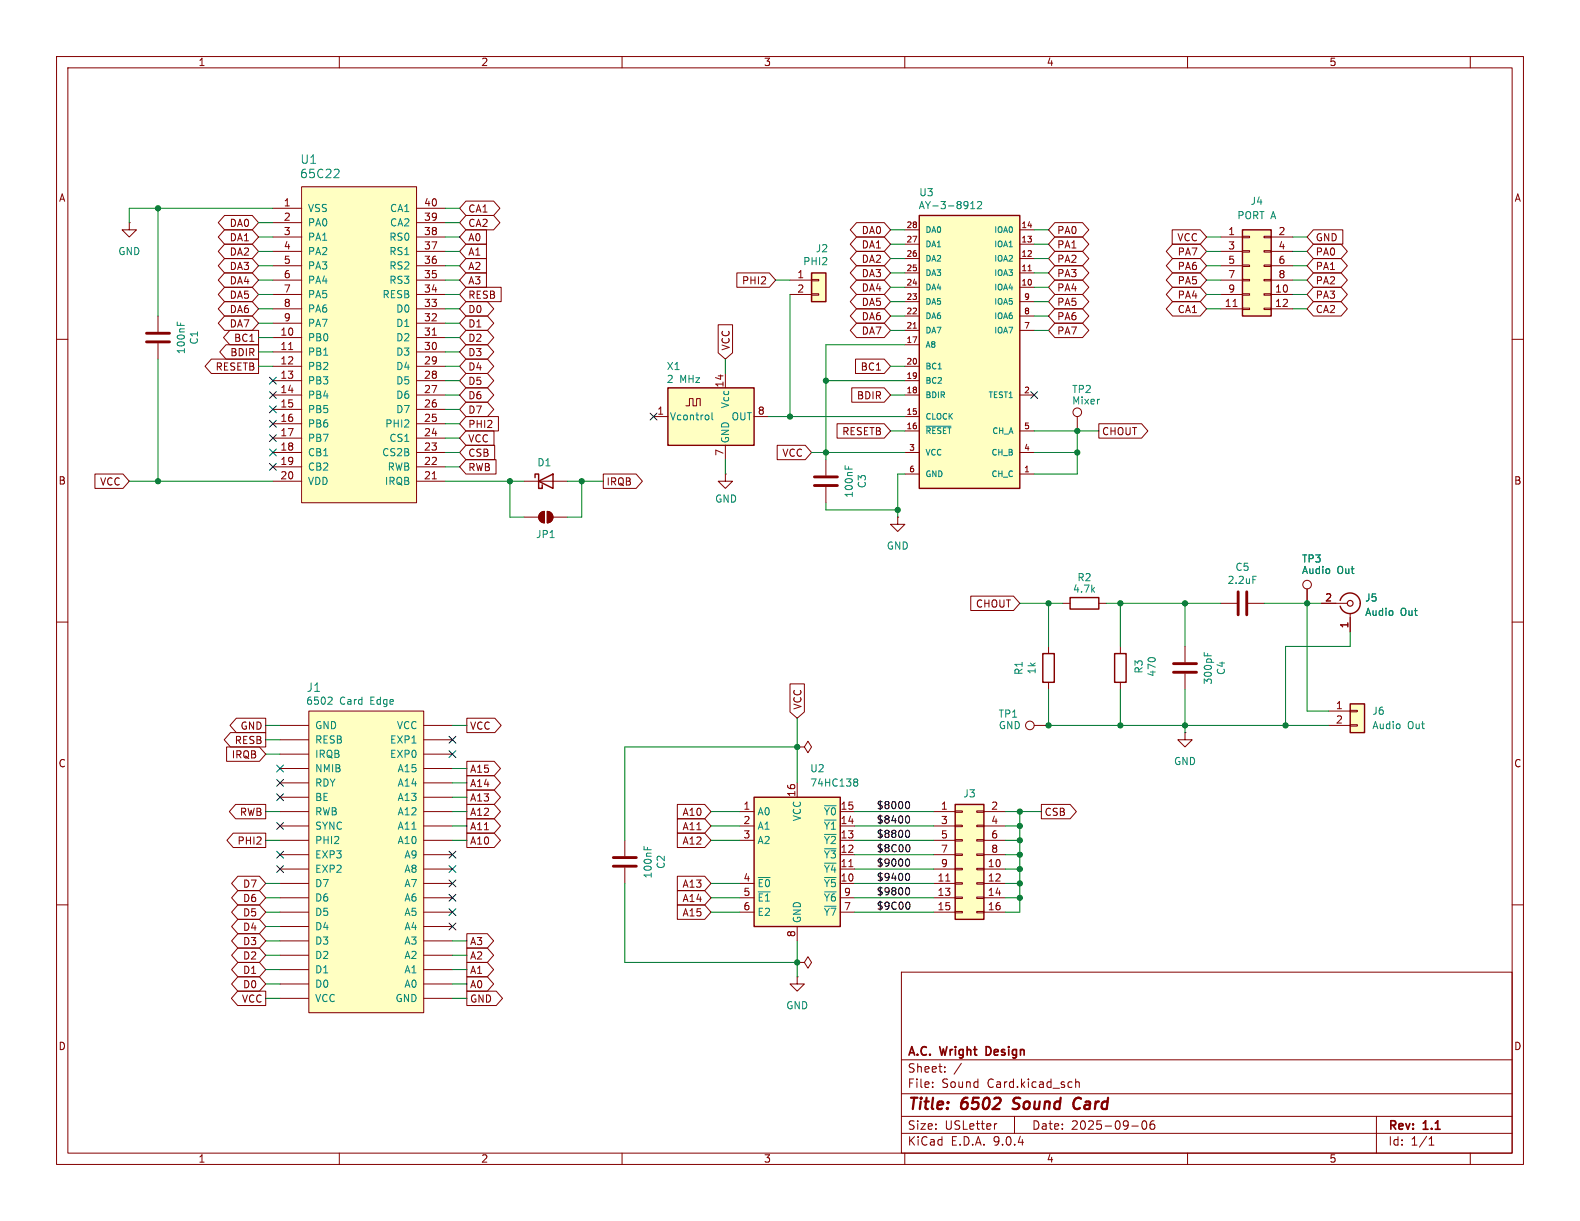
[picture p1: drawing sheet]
<svg xmlns="http://www.w3.org/2000/svg" width="279mm" height="216mm" viewBox="0 0 279 216" stroke-linecap="round" stroke-linejoin="round" font-family="sans-serif">
<g fill="none" stroke="#840000" stroke-width=".18">
<path d="M10 10h259.4v195.9h-259.4zM12 12h255.4v191.9h-255.4zM60 10v2M110 10v2M160 10v2M210 10v2M260 10v2M27.9 55.9v2.8M10 60h2M27.9 60.7v2.8M267.4 60h2M10 110h2"/>
<path d="M267.4 110h2M10 160h2M141 170.2h1.2l.7-1 .6 1-.6 1-.7-1M141 170.2h.1M159.4 171.9h108v32h-108zM267.4 160h2M159.4 197.4h108M159.4 193.4h108M159.4 187.4h108M164.9 192.1v.2M164.9 191.4v.1M167.1 189.4v.2"/>
<path d="M167.1 188.7v.1M170 188l-1.3 1.9M176.3 198.7l-.3 .1M179.4 197.4v3M190.2 190.8v1.5M190.2 191.4l.2-.1 .4 .1 .1 .9M200.1 199.1h1.2M202.1 198.3l.2-.1a.81 .81 0 0 1 .6 .6 .81 .81 0 0 1-.3 .8l-.2 .1a.81 .81 0 0 1-.3-1.4zM204.1 198.2a.59 .59 0 0 0-.7 .6v.6l.1 .2 .4 .1 .2-.2 .1-.5-.1-.2h-.5l-.2 .2M243.4 197.4v6.5M60 203.9v2M110 203.9v2"/>
<path d="M159.4 200.4h108M160 203.9v2M210 203.9v2M252.7 202.5h.9M252.7 201.4l.4-.4v1.5M260 203.9v2"/>
</g>
<path d="M179 196l.3 .1M179.4 194.3l-.2 .4 .1 .2M189.9 195.6a.63 .63 0 0 0 1 .4M190.8 194.1a.88 .88 0 0 0-1 .9" fill="none" stroke="#840000" stroke-width=".4"/>
<path d="M174.7 185.1h-.3v1.5h.3" fill="none" stroke="#840000" stroke-width=".3"/>
<path d="M25.9 58.9h4.1M25.9 60.5h4.1" fill="none" stroke="#840000" stroke-width=".51"/>
<path d="M31.3 56.9v.6M31.9 57.1v.4" fill="none" stroke="#008484" stroke-width=".18"/>
<path d="M133.3 141h15.3v22.8h-15.3z" fill="#ffffc2"/>
<path d="M94.6 84.5v-.7h.6v2.6h.7v-.7M95.2 85.1l2.6-1.3v2.6zM133.3 141h15.3v22.8h-15.3z" fill="none" stroke="#840000" stroke-width=".25"/>
<g fill="none" stroke="#840000" stroke-width=".18">
<path d="M92.7 91.4h2.5M92.7 85.1h7.6M95.5 90.7l.8-.3v2.1a1.02 1.02 0 0 1-1-.7 1.02 1.02 0 0 1 .2-1.1zM96.8 90.4a1.02 1.02 0 0 1 1 1 1.02 1.02 0 0 1-1 1.1zM97.8 91.4h2.5M128.3 83.8v1.3h1.2l-1.2 1.3-1.3-1.3h1.3M128.3 83.8h.1M141 138.4v2.6M130.8 143.5h2.5M130.8 146.1h2.5M130.8 148.6h2.5M130.8 156.2h2.5"/>
<path d="M130.8 158.8h2.5M148.6 143.5h2.5M148.6 146.1h2.5M148.6 148.6h2.5M148.6 156.2h2.5M148.6 158.8h2.5M148.6 151.1h2.5M148.6 153.7h2.5M150.1 153.3h.7M130.8 161.3h2.5M141 163.8v2.6M148.6 161.3h2.5"/>
</g>
<path d="M151.1 138.2l.1 .1M151.1 137.8l.3-.1 .2 .2 .1 .1-.3 .3M151.2 138.3h.2M151.2 138.3h-.1M151.4 138.3l.3 .2-.1 .4-.2 .1-.3-.1M134.1 155.2h2.1M145.8 142.5h2.1" fill="none" stroke="#008484" stroke-width=".18"/>
<g fill="#840000" stroke="#840000" stroke-width=".18">
<path d="M95.5 90.7l.8-.3v2.1a1.02 1.02 0 0 1-1-.7 1.02 1.02 0 0 1 .2-1.1z"/>
<path d="M96.8 90.4a1.02 1.02 0 0 1 1 1 1.02 1.02 0 0 1-1 1.1z"/>
</g>
<path d="M118.1 68.6h15.2v10.1h-15.2z" fill="#ffffc2"/>
<path d="M118.1 68.6h15.2v10.1h-15.2zM184.4 115.6h2v5.1h-2z" fill="none" stroke="#840000" stroke-width=".25"/>
<g fill="none" stroke="#840000" stroke-width=".18">
<path d="M115.6 73.7h2.5M121.3 71.8h.6v-1.3h.7v1.3h.6v-1.3h.6v1.3M128.3 66v2.6M128.3 78.7v2.6M133.3 73.7h2.6M190.5 73.7v2.5M146 81.3v2.8M146 86.1v2.8M158.7 91.4v1.3h1.3l-1.3 1.3-1.2-1.3h1.2M158.7 91.4h.1M185.4 114.3v1.3M141 132.1h1.2l.7-1 .6 1-.6 1-.7-1"/>
<path d="M141 132.1h.1M182.9 128.3h2.5M185.4 120.7v1.2M110.5 148.6v2.8M110.5 153.4v2.8"/>
<circle cx="190.5" cy="72.9" r=".76"/>
<circle cx="182.1" cy="128.3" r=".76"/>
</g>
<path d="M125.3 73.5v.6M125.9 73v1.1l.2 .1M149.4 82.3v.6M150.1 82.5v.4M113.9 149.6v.7M114.5 149.8v.5" fill="none" stroke="#008484" stroke-width=".18"/>
<path d="M144 84.3h4.1M144 85.9h4.1M108.5 151.6h4M108.5 153.2h4" fill="none" stroke="#840000" stroke-width=".51"/>
<path d="M143.5 48.3h2.5v5h-2.5z" fill="#ffffc2"/>
<path d="M143.5 48.3h2.5v5h-2.5zM189.2 105.7h5.1v2h-5.1z" fill="none" stroke="#840000" stroke-width=".25"/>
<path d="M139.7 49.5h3.8M139.7 52.1h3.8M143.5 49.4h1.3v.3h-1.3zM143.5 51.9h1.3v.3h-1.3zM188 106.7h1.2M194.3 106.7h1.3" fill="none" stroke="#840000" stroke-width=".18"/>
<path d="M168.9 142.2h5.1v20.4h-5.1z" fill="#ffffc2"/>
<path d="M197.1 115.6h2v5.1h-2zM168.9 142.2h5.1v20.4h-5.1z" fill="none" stroke="#840000" stroke-width=".25"/>
<g fill="none" stroke="#840000" stroke-width=".18">
<path d="M22.9 39.4v1.2h1.2l-1.2 1.3-1.3-1.3h1.3M22.9 39.4h.1M198.1 114.3v1.3M209.5 114.3v2.8M209.5 119.1v2.8M198.1 120.7v1.2M209.5 129.5v1.3h1.3l-1.3 1.3-1.2-1.3h1.2M209.5 129.5h.1M165.1 143.5h3.8M165.1 146.1h3.8M165.1 148.6h3.8M165.1 151.1h3.8"/>
<path d="M165.1 153.7h3.8M165.1 156.2h3.8M165.1 158.8h3.8M167.2 155.8h.8M168.9 143.4h1.3v.2h-1.3zM168.9 145.9h1.3v.3h-1.3zM168.9 148.5h1.3v.2h-1.3zM168.9 151h1.3v.3h-1.3zM168.9 153.5h1.3v.3h-1.3zM168.9 156.1h1.3v.2h-1.3zM168.9 158.6h1.3v.3h-1.3zM172.7 143.4h1.3v.2h-1.3z"/>
<path d="M172.7 145.9h1.3v.3h-1.3zM172.7 148.5h1.3v.2h-1.3zM172.7 151h1.3v.3h-1.3zM172.7 153.5h1.3v.3h-1.3zM172.7 156.1h1.3v.2h-1.3zM172.7 158.6h1.3v.3h-1.3zM174 143.5h3.8M174 146.1h3.8M174 148.6h3.8M174 151.1h3.8M174 153.7h3.8M174 156.2h3.8"/>
<path d="M174 158.8h3.8M141 172.7v1.3h1.2l-1.2 1.3-1.3-1.3h1.3M141 172.7h.1M165.1 161.3h3.8M168.9 161.2h1.3v.2h-1.3zM172.7 161.2h1.3v.2h-1.3zM174 161.3h3.8"/>
</g>
<path d="M207.5 117.3h4.1M207.5 118.9h4.1" fill="none" stroke="#840000" stroke-width=".51"/>
<path d="M212.9 115.4v.6M213.6 115.5v.5" fill="none" stroke="#008484" stroke-width=".18"/>
<path d="M238.8 124.5h2.5v5h-2.5z" fill="#ffffc2"/>
<path d="M237 106.2a1.81 1.81 0 0 1 2.8-1 1.81 1.81 0 0 1 0 2.9 1.81 1.81 0 0 1-2.8-.9M238.8 124.5h2.5v5h-2.5z" fill="none" stroke="#840000" stroke-width=".25"/>
<g fill="none" stroke="#840000" stroke-width=".18">
<path d="M215.9 106.7h2.8M220.7 106.7h2.8M231.1 104.1v2.6M233.7 106.7h4.6M238.8 108.5v3.3M234.9 125.7h3.9M234.9 128.3h3.9M238.8 125.6h1.2v.3h-1.2zM238.8 128.1h1.2v.3h-1.2z"/>
<circle cx="231.1" cy="103.4" r=".76"/>
</g>
<circle cx="238.8" cy="106.7" r=".51" fill="none" stroke="#840000" stroke-width=".2"/>
<path d="M218.9 104.6v4.1M220.5 104.6v4.1" fill="none" stroke="#840000" stroke-width=".51"/>
<path d="M221.6 101.9h.6" fill="none" stroke="#008484" stroke-width=".18"/>
<path d="M162.6 38.1h17.7v48.3h-17.7z" fill="#ffffc2"/>
<path d="M162.6 38.1h17.7v48.3h-17.7z" fill="none" stroke="#840000" stroke-width=".25"/>
<g fill="none" stroke="#840000" stroke-width=".18">
<path d="M160 40.6h2.6M160 43.2h2.6M160 45.7h2.6M160 48.3h2.6M160 50.8h2.6M160 53.3h2.6M160 55.9h2.6M160 58.4h2.6M161.5 58h.6M180.3 40.6h2.6M180.3 43.2h2.6M180.3 45.7h2.6"/>
<path d="M180.3 48.3h2.6M180.3 50.8h2.6M180.3 53.3h2.6M180.3 55.9h2.6M180.3 58.4h2.6M181.8 47.9h.6M160 61h2.6M160 64.8h2.6M160 67.3h2.6M160 69.9h2.6M160 73.7h2.6M160 76.2h2.6"/>
<path d="M180.3 69.9h2.6M180.3 76.2h2.6M160 80h2.6M160 83.8h2.6M180.3 80h2.6M180.3 83.8h2.6"/>
</g>
<path d="M171.7 36.9h.7M171.7 36l.3-.4v1.3M172.9 35.8l.4-.2 .3 .4-.8 .9h.8M163.8 75.4h4.4" fill="none" stroke="#008484" stroke-width=".18"/>
<path d="M219.7 40.6h5.1v15.3h-5.1z" fill="#ffffc2"/>
<path d="M219.7 40.6h5.1v15.3h-5.1z" fill="none" stroke="#840000" stroke-width=".25"/>
<g fill="none" stroke="#840000" stroke-width=".18">
<path d="M215.9 41.9h3.8M215.9 44.5h3.8M215.9 47h3.8M215.9 49.5h3.8M215.9 52.1h3.8M215.9 54.6h3.8M218 54.2h.8M219.7 41.8h1.3v.2h-1.3zM219.7 44.3h1.3v.3h-1.3zM219.7 46.9h1.3v.2h-1.3zM219.7 49.4h1.3v.3h-1.3zM219.7 51.9h1.3v.3h-1.3z"/>
<path d="M219.7 54.5h1.3v.2h-1.3zM223.5 41.8h1.3v.2h-1.3zM223.5 44.3h1.3v.3h-1.3zM223.5 46.9h1.3v.2h-1.3zM223.5 49.4h1.3v.3h-1.3zM223.5 51.9h1.3v.3h-1.3zM223.5 54.5h1.3v.2h-1.3zM224.8 41.9h3.8M224.8 44.5h3.8M224.8 47h3.8M224.8 49.5h3.8M224.8 52.1h3.8"/>
<path d="M224.8 54.6h3.8"/>
</g>
<path d="M53.3 33h20.4v55.9h-20.4z" fill="#ffffc2"/>
<g fill="none" stroke="#840000" stroke-width=".18">
<path d="M48.3 36.8h5M48.3 39.4h5M53.3 33h20.4v55.9h-20.4zM73.7 36.8h5M73.7 39.4h5M48.3 41.9h5M48.3 44.5h5M48.3 47h5M48.3 49.5h5M48.3 52.1h5M48.3 54.6h5M48.3 57.2h5"/>
<path d="M48.3 59.7h5M73.7 41.9h5M73.7 44.5h5M73.7 47h5M73.7 49.5h5M73.7 52.1h5M73.7 54.6h5M73.7 57.2h5M73.7 59.7h5M76.4 59.3h.8M48.3 62.2h5M48.3 64.8h5"/>
<path d="M48.3 67.3h5M48.3 69.9h5M48.3 72.4h5M48.3 74.9h5M48.3 77.5h5M51 61.8h.8M73.7 62.2h5M73.7 64.8h5M73.7 67.3h5M73.7 69.9h5M73.7 72.4h5M73.7 74.9h5"/>
<path d="M73.7 77.5h5M48.3 80h5M48.3 82.6h5M48.3 85.1h5M73.7 80h5M73.7 82.6h5M73.7 85.1h5M76.4 84.7h.8"/>
</g>
<path d="M59.7 29.9l.3 .3-.1 .4-.9 .8h1" fill="none" stroke="#008484" stroke-width=".18"/>
<path d="M54.6 125.7h20.3v53.4h-20.3z" fill="#ffffc2"/>
<g fill="none" stroke="#840000" stroke-width=".18">
<path d="M39.7 38.1h4.9l1.1 1.3-1.1 1.2h-4.9l-1.1-1.2zM82.4 38.1h4.9l1.1 1.3-1.1 1.2h-4.9l-1.1-1.2zM82.4 35.6h4.9l1.1 1.2-1.1 1.3h-4.9l-1.1-1.3zM151.5 39.4h4.9l1.1 1.2-1.1 1.3h-4.9l-1.1-1.3zM186.5 39.4h4.9l1.1 1.2-1.1 1.3h-4.9l-1.1-1.3zM39.7 45.7h4.9l1.1 1.3-1.1 1.3h-4.9l-1.1-1.3zM39.7 48.3h4.9l1.1 1.2-1.1 1.3h-4.9l-1.1-1.3zM39.7 43.2h4.9l1.1 1.3-1.1 1.2h-4.9l-1.1-1.2zM39.7 55.9h4.9l1.1 1.3-1.1 1.2h-4.9l-1.1-1.2zM39.7 50.8h4.9l1.1 1.3-1.1 1.2h-4.9l-1.1-1.2zM39.7 53.3h4.9l1.1 1.3-1.1 1.3h-4.9l-1.1-1.3zM39.7 40.6h4.9l1.1 1.3-1.1 1.3h-4.9l-1.1-1.3z"/>
<path d="M40.6 58.4h5.1v2.6h-5.1l-1.1-1.3zM82.4 50.8h6.2v2.5h-6.2l-1.1-1.2zM82.4 48.3h3.6v2.5h-3.6l-1.1-1.3zM82.4 45.7h3.6v2.6h-3.6l-1.1-1.3zM82.4 53.3h3.8l1.1 1.3-1.1 1.3h-3.8l-1.1-1.3zM82.4 40.6h3.6v2.6h-3.6l-1.1-1.3zM82.4 43.2h3.6v2.5h-3.6l-1.1-1.2zM82.4 58.4h3.8l1.1 1.3-1.1 1.3h-3.8l-1.1-1.3zM82.4 55.9h3.8l1.1 1.3-1.1 1.2h-3.8l-1.1-1.2zM127 57.4h2.5v5l-1.2 1.1-1.3-1.1zM130.3 48.3h5.7l1.2 1.2-1.2 1.3h-5.7zM151.5 41.9h4.9l1.1 1.3-1.1 1.3h-4.9l-1.1-1.3z"/>
<path d="M151.5 54.6h4.9l1.1 1.3-1.1 1.3h-4.9l-1.1-1.3zM151.5 49.5h4.9l1.1 1.3-1.1 1.3h-4.9l-1.1-1.3zM151.5 47h4.9l1.1 1.3-1.1 1.2h-4.9l-1.1-1.2zM151.5 44.4h4.9l1.1 1.3-1.1 1.3h-4.9l-1.1-1.3zM151.5 57.1h4.9l1.1 1.3-1.1 1.3h-4.9l-1.1-1.3zM151.5 52.1h4.9l1.1 1.2-1.1 1.3h-4.9l-1.1-1.3zM186.5 41.9h4.9l1.1 1.3-1.1 1.3h-4.9l-1.1-1.3zM186.5 44.4h4.9l1.1 1.3-1.1 1.3h-4.9l-1.1-1.3zM186.5 49.5h4.9l1.1 1.3-1.1 1.3h-4.9l-1.1-1.3zM186.5 52.1h4.9l1.1 1.2-1.1 1.3h-4.9l-1.1-1.3zM186.5 54.6h4.9l1.1 1.3-1.1 1.3h-4.9l-1.1-1.3zM186.5 57.1h4.9l1.1 1.3-1.1 1.3h-4.9l-1.1-1.3z"/>
<path d="M186.5 47h4.9l1.1 1.3-1.1 1.2h-4.9l-1.1-1.2zM207.3 40.6h4.9l1.2 1.3-1.2 1.3h-4.9zM207.3 43.2h4.9l1.2 1.3-1.2 1.2h-4.9l-1.1-1.2zM207.3 45.7h4.9l1.2 1.3-1.2 1.3h-4.9l-1.1-1.3zM207.3 48.3h4.9l1.2 1.2-1.2 1.3h-4.9l-1.1-1.3zM207.3 50.8h4.9l1.2 1.3-1.2 1.2h-4.9l-1.1-1.2zM207.3 53.3h4.9l1.2 1.3-1.2 1.3h-4.9l-1.1-1.3zM232.3 50.8h4.9l1.1 1.3-1.1 1.2h-4.9l-1.2-1.2zM232.3 43.2h4.9l1.1 1.3-1.1 1.2h-4.9l-1.2-1.2zM232.3 48.3h4.9l1.1 1.2-1.1 1.3h-4.9l-1.2-1.3zM232.3 40.6h5.2v2.6h-5.2l-1.2-1.3zM232.3 45.7h4.9l1.1 1.3-1.1 1.3h-4.9l-1.2-1.3z"/>
<path d="M232.3 53.3h4.9l1.1 1.3-1.1 1.3h-4.9l-1.2-1.3zM37.4 63.5h8.3v2.5h-8.3l-1.1-1.2zM40 61h5.7v2.5h-5.7l-1.1-1.3zM82.4 78.7h5.1v2.6h-5.1l-1.1-1.3zM82.4 76.2h5v2.5h-5l-1.1-1.2zM82.4 73.7h5.7v2.5h-5.7l-1.1-1.3zM82.4 68.6h3.8l1.1 1.3-1.1 1.2h-3.8l-1.1-1.2zM82.4 71.1h3.8l1.1 1.3-1.1 1.3h-3.8l-1.1-1.3zM82.4 66h3.8l1.1 1.3-1.1 1.3h-3.8l-1.1-1.3zM82.4 63.5h3.8l1.1 1.3-1.1 1.2h-3.8l-1.1-1.2zM82.4 61h3.8l1.1 1.2-1.1 1.3h-3.8l-1.1-1.3zM137.4 78.7h5l1.1 1.3-1.1 1.3h-5z"/>
<path d="M148 74.9h8.4l1.1 1.3-1.1 1.3h-8.4zM150.6 68.6h5.8l1.1 1.3-1.1 1.2h-5.8zM151.3 63.5h5.1l1.1 1.3-1.1 1.2h-5.1zM194.3 74.9h7.6l1.1 1.3-1.1 1.3h-7.6zM16.8 83.8h4.9l1.2 1.3-1.2 1.3h-4.9zM82.4 81.3h5.3v2.5h-5.3l-1.1-1.2zM106.7 83.8h5.8l1.1 1.3-1.1 1.3h-5.8zM171.7 105.4h7.5l1.1 1.3-1.1 1.3h-7.5zM231.1 104.1v2.6M233.7 106.7h2.5M238.8 109.2v2.6M40.1 132.1h5.8l1.1 1.3-1.1 1.2h-5.8z"/>
<path d="M40.8 129.5h6.2v2.6h-6.2l-1.2-1.3zM41.8 127h5.2v2.5h-5.2l-1.1-1.2zM49.5 128.3h5.1M49.5 130.8h5.1M49.5 133.4h5.1M49.5 135.9h5.1M49.5 138.4h5.1M54.6 125.7h20.3v53.4h-20.3zM74.9 128.3h5.1M74.9 130.8h5.1M74.9 133.4h5.1M74.9 135.9h5.1"/>
<path d="M74.9 138.4h5.1M82.5 127h5l1.1 1.3-1.1 1.2h-5zM82.5 134.6h4.9l1.1 1.3-1.1 1.3h-4.9zM82.5 137.2h4.9l1.1 1.2-1.1 1.3h-4.9zM82.5 139.7h4.9l1.1 1.3-1.1 1.2h-4.9zM139.7 120.9h2.5v5l-1.2 1.1-1.3-1.1zM41.2 147.3h5.8v2.6h-5.8l-1.1-1.3zM41.7 142.2h5.3v2.6h-5.3l-1.1-1.3zM42.1 154.9h3.8l1.1 1.3-1.1 1.3h-3.8l-1.1-1.3zM42.1 157.5h3.8l1.1 1.3-1.1 1.2h-3.8l-1.1-1.2zM49.5 141h5.1M49.5 143.5h5.1"/>
<path d="M49.5 146.1h5.1M49.5 148.6h5.1M49.5 151.1h5.1M49.5 153.7h5.1M49.5 156.2h5.1M49.5 158.8h5.1M74.9 141h5.1M74.9 143.5h5.1M74.9 146.1h5.1M74.9 148.6h5.1M74.9 151.1h5.1M74.9 153.7h5.1"/>
<path d="M74.9 156.2h5.1M74.9 158.8h5.1M82.5 144.8h4.9l1.1 1.3-1.1 1.2h-4.9zM82.5 142.2h4.9l1.1 1.3-1.1 1.3h-4.9zM82.5 147.3h4.9l1.1 1.3-1.1 1.3h-4.9zM119.8 142.2h4.8l1.1 1.3-1.1 1.3h-4.8zM119.8 157.5h4.8l1.1 1.3-1.1 1.2h-4.8zM119.8 154.9h4.8l1.1 1.3-1.1 1.3h-4.8zM119.8 147.3h4.8l1.1 1.3-1.1 1.3h-4.8zM119.8 144.8h4.8l1.1 1.3-1.1 1.2h-4.8zM184.1 142.2h5.1l1.1 1.3-1.1 1.3h-5.1zM42 175.3h5v2.5h-5l-1.1-1.3z"/>
<path d="M42.1 165.1h3.8l1.1 1.3-1.1 1.2h-3.8l-1.1-1.2zM42.1 160h3.8l1.1 1.3-1.1 1.3h-3.8l-1.1-1.3zM42.1 162.6h3.8l1.1 1.2-1.1 1.3h-3.8l-1.1-1.3zM42.1 167.6h3.8l1.1 1.3-1.1 1.3h-3.8l-1.1-1.3zM42.1 170.2h3.8l1.1 1.3-1.1 1.2h-3.8l-1.1-1.2zM42.1 172.7h3.8l1.1 1.3-1.1 1.3h-3.8l-1.1-1.3zM49.5 161.3h5.1M49.5 163.8h5.1M49.5 166.4h5.1M49.5 168.9h5.1M49.5 171.5h5.1M49.5 174h5.1"/>
<path d="M49.5 176.5h5.1M74.9 161.3h5.1M74.9 163.8h5.1M74.9 166.4h5.1M74.9 168.9h5.1M74.9 171.5h5.1M74.9 174h5.1M74.9 176.5h5.1M82.5 170.2h3.7l1.1 1.3-1.1 1.2h-3.7zM82.5 165.1h3.7l1.1 1.3-1.1 1.2h-3.7zM82.5 172.7h3.7l1.1 1.3-1.1 1.3h-3.7zM82.5 167.6h3.7l1.1 1.3-1.1 1.3h-3.7z"/>
<path d="M82.5 175.3h5.3l1.1 1.2-1.1 1.3h-5.3zM119.8 160h4.8l1.1 1.3-1.1 1.3h-4.8z"/>
</g>
<path d="M58.5 123.3l.2 .2v.3l-.7 .7h.7" fill="none" stroke="#008484" stroke-width=".18"/>
<path d="M160.3 144.3h.1a.68 .68 0 0 1 .5 .6 .68 .68 0 0 1-.5 .6h-.1M160.3 141.8l.1-.1a.68 .68 0 0 1 .5 .7 .68 .68 0 0 1-.5 .6l-.1-.1M160.3 146.9l.1-.1a.68 .68 0 0 1 .5 .6 .68 .68 0 0 1-.5 .7l-.1-.1M160.3 151.9h.1a.68 .68 0 0 1 .5 .6 .68 .68 0 0 1-.5 .7l-.1-.1M160.3 154.5l.1-.1a.68 .68 0 0 1 .5 .7 .68 .68 0 0 1-.5 .6l-.1-.1M160.3 157h.1a.68 .68 0 0 1 .5 .6 .68 .68 0 0 1-.5 .6h-.1M160.6 159.5a.79 .79 0 0 1 0 1.3M160.6 149.3a.79 .79 0 0 1 0 1.3" fill="none" stroke="#000" stroke-width=".18"/>
<g fill="none" stroke="#008400" stroke-width=".18">
<path d="M27.9 36.8v19.1M45.7 39.4h2.6M48.3 36.8h-25.4v2.6M78.7 36.8h2.6M78.7 39.4h2.6M45.7 59.7h2.6M45.7 57.2h2.6M45.7 41.9h2.6M45.7 44.5h2.6M45.7 54.6h2.6M45.7 52.1h2.6M45.7 47h2.6"/>
<path d="M45.7 49.5h2.6M78.7 59.7h2.6M78.7 57.2h2.6M78.7 41.9h2.6M78.7 44.5h2.6M78.7 54.6h2.6M78.7 52.1h2.6M78.7 47h2.6M78.7 49.5h2.6M137.2 49.5h2.5M139.7 52.1v21.6M157.5 40.6h2.5"/>
<path d="M157.5 48.3h2.5M157.5 53.3h2.5M157.5 50.8h2.5M157.5 58.4h2.5M157.5 55.9h2.5M157.5 45.7h2.5M157.5 43.2h2.5M182.9 40.6h2.5M182.9 48.3h2.5M182.9 53.3h2.5M182.9 50.8h2.5M182.9 58.4h2.5"/>
<path d="M182.9 55.9h2.5M182.9 45.7h2.5M182.9 43.2h2.5M213.4 41.9h2.5M213.4 44.5h2.5M213.4 54.6h2.5M213.4 52.1h2.5M213.4 47h2.5M213.4 49.5h2.5M228.6 41.9h2.5M228.6 44.5h2.5M228.6 54.6h2.5"/>
<path d="M228.6 52.1h2.5M228.6 47h2.5M228.6 49.5h2.5M27.9 63.5v21.6M45.7 64.8h2.6M45.7 62.2h2.6M78.7 64.8h2.6M78.7 62.2h2.6M78.7 69.9h2.6M78.7 77.5h2.6M78.7 74.9h2.6M78.7 67.3h2.6"/>
<path d="M78.7 72.4h2.6M128.3 63.5v2.5M135.9 73.7h24.1M146 67.3h14M157.5 64.8h2.5M157.5 69.9h2.5M157.5 76.2h2.5M160 61h-14v20.3M182.9 76.2h11.4M190.5 76.2v7.6h-7.6M22.9 85.1h25.4M78.7 85.1h14"/>
<path d="M78.7 80h2.6M78.7 82.6h2.6M90.2 85.1v6.3h2.5M100.3 85.1h6.4M102.9 85.1v6.3h-2.6M128.3 81.3v2.5M143.5 80h16.5M146 88.9v1.3h12.7M160 83.8h-1.3v7.6M182.9 80h7.6M180.3 106.7h7.7M185.4 106.7v7.6"/>
<path d="M195.6 106.7h20.3M198.1 106.7v7.6M209.5 106.7v7.6M223.5 106.7h10.2M231.1 106.7v19h3.8M238.8 111.8v2.5h-11.5v14M47 128.3h2.5M47 130.8h2.5M47 133.4h2.5M80 128.3h2.5M80 138.4h2.5M80 135.9h2.5"/>
<path d="M141 127v11.4M141 132.1h-30.5v16.5M185.4 121.9v6.4h49.5M198.1 121.9v6.4M209.5 121.9v7.6M47 148.6h2.5M47 143.5h2.5M47 156.2h2.5M47 158.8h2.5M80 146.1h2.5M80 148.6h2.5M80 143.5h2.5"/>
<path d="M80 141h2.5M110.5 156.2v14h30.5M125.7 146.1h5.1M125.7 148.6h5.1M125.7 143.5h5.1M125.7 156.2h5.1M125.7 158.8h5.1M151.1 146.1h14M151.1 148.6h14M151.1 143.5h14M151.1 156.2h14M151.1 158.8h14"/>
<path d="M151.1 153.7h14M151.1 151.1h14M177.8 146.1h2.5M177.8 148.6h2.5M177.8 143.5h6.3M177.8 156.2h2.5M177.8 158.8h2.5M177.8 153.7h2.5M177.8 151.1h2.5M180.3 143.5v17.8h-2.5M47 161.3h2.5M47 168.9h2.5"/>
<path d="M47 171.5h2.5M47 166.4h2.5M47 176.5h2.5M47 174h2.5M47 163.8h2.5M80 168.9h2.5M80 171.5h2.5M80 166.4h2.5M80 176.5h2.5M80 174h2.5M125.7 161.3h5.1M141 166.4v6.3"/>
<path d="M151.1 161.3h14"/>
</g>
<g fill="none" stroke="#000084" stroke-width=".18">
<path d="M47.7 79.4l1.2 1.2M47.7 74.3l1.2 1.2M47.7 76.9l1.2 1.2M47.7 71.8l1.2 1.2M47.7 66.7l1.2 1.2M47.7 69.2l1.2 1.3M48.9 79.4l-1.2 1.2M48.9 74.3l-1.2 1.2M48.9 76.9l-1.2 1.2M48.9 71.8l-1.2 1.2M48.9 66.7l-1.2 1.2M48.9 69.2l-1.2 1.3"/>
<path d="M115 73.1l1.2 1.2M116.2 73.1l-1.2 1.2M182.3 69.2l1.2 1.3M183.5 69.2l-1.2 1.3M47.7 81.9l1.2 1.3M48.9 81.9l-1.2 1.3M48.9 137.8l1.2 1.2M48.9 135.3l1.2 1.2M50.1 137.8l-1.2 1.2M50.1 135.3l-1.2 1.2M79.4 132.7l1.2 1.3M79.4 130.2l1.2 1.2"/>
<path d="M80.6 132.7l-1.2 1.3M80.6 130.2l-1.2 1.2M48.9 153.1l1.2 1.2M48.9 140.4l1.2 1.2M48.9 145.4l1.2 1.3M48.9 150.5l1.2 1.2M50.1 153.1l-1.2 1.2M50.1 140.4l-1.2 1.2M50.1 145.4l-1.2 1.3M50.1 150.5l-1.2 1.2M79.4 153.1l1.2 1.2M79.4 155.6l1.2 1.2"/>
<path d="M79.4 150.5l1.2 1.2M79.4 158.1l1.2 1.3M80.6 153.1l-1.2 1.2M80.6 155.6l-1.2 1.2M80.6 150.5l-1.2 1.2M80.6 158.1l-1.2 1.3M79.4 160.7l1.2 1.2M79.4 163.2l1.2 1.2M80.6 160.7l-1.2 1.2M80.6 163.2l-1.2 1.2"/>
</g>
<g fill="#008400" stroke="#008400" stroke-width=".18">
<circle cx="27.9" cy="85.1" r=".46"/>
<circle cx="27.9" cy="36.8" r=".46"/>
<circle cx="141" cy="170.2" r=".46"/>
<circle cx="141" cy="132.1" r=".46"/>
<circle cx="158.7" cy="90.2" r=".46"/>
<circle cx="146" cy="80" r=".46"/>
<circle cx="146" cy="67.3" r=".46"/>
<circle cx="190.5" cy="76.2" r=".46"/>
<circle cx="190.5" cy="80" r=".46"/>
<circle cx="180.3" cy="156.2" r=".46"/>
<circle cx="180.3" cy="153.7" r=".46"/>
<circle cx="185.4" cy="128.3" r=".46"/>
<circle cx="180.3" cy="151.1" r=".46"/>
<circle cx="180.3" cy="158.8" r=".46"/>
<circle cx="227.3" cy="128.3" r=".46"/>
<circle cx="209.5" cy="128.3" r=".46"/>
<circle cx="198.1" cy="128.3" r=".46"/>
<circle cx="180.3" cy="148.6" r=".46"/>
<circle cx="180.3" cy="146.1" r=".46"/>
<circle cx="180.3" cy="143.5" r=".46"/>
<circle cx="185.4" cy="106.7" r=".46"/>
<circle cx="102.9" cy="85.1" r=".46"/>
<circle cx="139.7" cy="73.7" r=".46"/>
<circle cx="90.2" cy="85.1" r=".46"/>
<circle cx="231.1" cy="106.7" r=".46"/>
<circle cx="198.1" cy="106.7" r=".46"/>
<circle cx="209.5" cy="106.7" r=".46"/>
</g>
<g font-size="2.8" fill="#840000">
<text x="160.4" y="196.8">Title:</text>
<text x="170.1" y="196.8">6502</text>
<text x="180" y="196.8">Sound</text>
<text x="191.5" y="196.8">Card</text>
</g>
<g font-size="2.1" fill="#008484">
<text x="53" y="29.2">U1</text>
<text x="53" y="31.7">65C22</text>
<text x="54.2" y="122.6">J1</text>
</g>
<g font-size="2.1" fill="#840000">
<text x="160.4" y="189.9">Sheet:</text>
<text x="160.4" y="187.1">A.C.</text>
<text x="166.4" y="187.1">Wright</text>
<text x="175" y="187.1">Design</text>
<text x="160.4" y="192.6">File:</text>
<text x="166.5" y="192.6">Sound</text>
<text x="174.6" y="192.6">Card.kicad_sch</text>
<text x="160.4" y="202.8">KiCad</text>
<text x="160.4" y="200">Size:</text>
<text x="167.1" y="200">USLetter</text>
<text x="168.1" y="202.8">E.D.A.</text>
<text x="175.7" y="202.8">9.0.4</text>
<text x="182.4" y="200">Date:</text>
<text x="189.4" y="200">2025-09-06</text>
<text x="245.4" y="200.2">Rev:</text>
<text x="245.4" y="202.8">Id:</text>
<text x="249.5" y="202.8">1/1</text>
<text x="251.8" y="200.2">1.1</text>
</g>
<g font-size="1.8" fill="#840000">
<text x="35" y="11.9">1</text>
<text x="85" y="11.9">2</text>
<text x="135" y="11.9">3</text>
<text x="185" y="11.9">4</text>
<text x="235" y="11.9">5</text>
<text x="10.3" y="35.9">A</text>
<text x="267.7" y="35.9">A</text>
<text x="40.5" y="40.3">DA0</text>
<text x="50.1" y="36.6">1</text>
<text x="50.1" y="39.1">2</text>
<text x="50.1" y="41.7">3</text>
<text x="74.9" y="36.6">40</text>
<text x="74.9" y="39.1">39</text>
<text x="74.9" y="41.7">38</text>
<text x="82.7" y="40.3">CA2</text>
<text x="82.7" y="37.8">CA1</text>
<text x="152.3" y="41.6">DA0</text>
<text x="186.8" y="41.6">PA0</text>
<text x="217.1" y="41.7">1</text>
<text x="226" y="41.7">2</text>
<text x="40.5" y="47.9">DA3</text>
<text x="40.5" y="45.4">DA2</text>
<text x="40.5" y="42.9">DA1</text>
<text x="50.1" y="44.2">4</text>
<text x="50.1" y="46.7">5</text>
<text x="74.9" y="44.2">37</text>
<text x="74.9" y="46.7">36</text>
<text x="82.7" y="47.9">A2</text>
<text x="82.7" y="42.9">A0</text>
<text x="82.7" y="45.4">A1</text>
<text x="152.3" y="44.1">DA1</text>
<text x="152.3" y="46.7">DA2</text>
<text x="186.8" y="44.1">PA1</text>
<text x="186.8" y="46.7">PA2</text>
<text x="208.1" y="42.9">VCC</text>
<text x="208.2" y="45.4">PA7</text>
<text x="208.2" y="47.9">PA6</text>
<text x="217.1" y="44.2">3</text>
<text x="217.1" y="46.7">5</text>
<text x="226" y="44.2">4</text>
<text x="226" y="46.7">6</text>
<text x="232.6" y="45.4">PA0</text>
<text x="232.6" y="42.9">GND</text>
<text x="232.6" y="47.9">PA1</text>
<text x="40.5" y="50.5">DA4</text>
<text x="40.5" y="53">DA5</text>
<text x="50.1" y="49.3">6</text>
<text x="50.1" y="51.8">7</text>
<text x="74.9" y="49.3">35</text>
<text x="74.9" y="51.8">34</text>
<text x="82.7" y="53">RESB</text>
<text x="82.7" y="50.5">A3</text>
<text x="131.1" y="50.5">PHI2</text>
<text x="140.9" y="49.3">1</text>
<text x="140.9" y="51.8">2</text>
<text x="152.3" y="51.8">DA4</text>
<text x="152.3" y="49.2">DA3</text>
<text x="186.8" y="51.8">PA4</text>
<text x="186.8" y="49.2">PA3</text>
<text x="208.2" y="50.5">PA5</text>
<text x="208.2" y="53">PA4</text>
<text x="217.1" y="49.3">7</text>
<text x="217.1" y="51.8">9</text>
<text x="225.4" y="51.8">10</text>
<text x="226" y="49.3">8</text>
<text x="232.6" y="53">PA3</text>
<text x="232.6" y="50.5">PA2</text>
<text x="40.5" y="58.1">DA7</text>
<text x="40.5" y="55.6">DA6</text>
<text x="49.5" y="59.4">10</text>
<text x="50.1" y="54.4">8</text>
<text x="50.1" y="56.9">9</text>
<text x="74.9" y="54.4">33</text>
<text x="74.9" y="56.9">32</text>
<text x="74.9" y="59.4">31</text>
<text x="82.7" y="55.6">D0</text>
<text x="82.7" y="58.1">D1</text>
<text x="152.3" y="56.8">DA6</text>
<text x="152.3" y="59.4">DA7</text>
<text x="152.3" y="54.3">DA5</text>
<text x="186.8" y="54.3">PA5</text>
<text x="186.8" y="56.8">PA6</text>
<text x="186.8" y="59.4">PA7</text>
<text x="208.2" y="55.6">CA1</text>
<text x="216.5" y="54.4">11</text>
<text x="225.4" y="54.4">12</text>
<text x="232.6" y="55.6">CA2</text>
<text x="38" y="65.7">RESETB</text>
<text x="40.6" y="63.2">BDIR</text>
<text x="41.3" y="60.6">BC1</text>
<text x="49.5" y="62">11</text>
<text x="49.5" y="64.5">12</text>
<text x="74.9" y="62">30</text>
<text x="74.9" y="64.5">29</text>
<text x="82.7" y="60.6">D2</text>
<text x="82.7" y="65.7">D4</text>
<text x="82.7" y="63.2">D3</text>
<text x="129.2" y="62.1" transform="rotate(-90 129.2 62.1)">VCC</text>
<text x="152.1" y="65.7">BC1</text>
<text x="49.5" y="67.1">13</text>
<text x="49.5" y="69.6">14</text>
<text x="74.9" y="67.1">28</text>
<text x="74.9" y="69.6">27</text>
<text x="82.7" y="70.8">D6</text>
<text x="82.7" y="68.3">D5</text>
<text x="128" y="68.6" transform="rotate(-90 128 68.6)">14</text>
<text x="151.4" y="70.8">BDIR</text>
<text x="49.5" y="72.1">15</text>
<text x="49.5" y="74.7">16</text>
<text x="49.5" y="77.2">17</text>
<text x="74.9" y="72.1">26</text>
<text x="74.9" y="74.7">25</text>
<text x="74.9" y="77.2">24</text>
<text x="82.7" y="75.9">PHI2</text>
<text x="82.7" y="73.3">D7</text>
<text x="116.1" y="73.4">1</text>
<text x="133.9" y="73.4">8</text>
<text x="148.8" y="77.2">RESETB</text>
<text x="194.8" y="77.2">CHOUT</text>
<text x="49.5" y="79.8">18</text>
<text x="49.5" y="82.3">19</text>
<text x="74.9" y="79.8">23</text>
<text x="74.9" y="82.3">22</text>
<text x="82.7" y="81">CSB</text>
<text x="82.7" y="83.5">RWB</text>
<text x="82.7" y="78.4">VCC</text>
<text x="128" y="80.7" transform="rotate(-90 128 80.7)">7</text>
<text x="138.2" y="81">VCC</text>
<text x="10.3" y="85.9">B</text>
<text x="17.6" y="86">VCC</text>
<text x="49.5" y="84.8">20</text>
<text x="74.9" y="84.8">21</text>
<text x="107.2" y="86">IRQB</text>
<text x="267.7" y="85.9">B</text>
<text x="172.5" y="107.6">CHOUT</text>
<text x="234.2" y="106.4">2</text>
<text x="238.5" y="111.2" transform="rotate(-90 238.5 111.2)">1</text>
<text x="141.9" y="125.6" transform="rotate(-90 141.9 125.6)">VCC</text>
<text x="236.1" y="125.5">1</text>
<text x="41.4" y="131.8">RESB</text>
<text x="42.4" y="129.2">GND</text>
<text x="83" y="129.2">VCC</text>
<text x="236.1" y="128">2</text>
<text x="10.3" y="135.9">C</text>
<text x="40.9" y="134.3">IRQB</text>
<text x="83" y="136.8">A15</text>
<text x="267.7" y="135.9">C</text>
<text x="83" y="139.4">A14</text>
<text x="83" y="141.9">A13</text>
<text x="131.4" y="143.3">1</text>
<text x="140.7" y="141" transform="rotate(-90 140.7 141)">16</text>
<text x="148.5" y="143.3">15</text>
<text x="166.3" y="143.3">1</text>
<text x="175.2" y="143.3">2</text>
<text x="41.9" y="149.5">PHI2</text>
<text x="42.3" y="144.5">RWB</text>
<text x="83" y="147">A11</text>
<text x="83" y="144.5">A12</text>
<text x="83" y="149.5">A10</text>
<text x="120.6" y="144.5">A10</text>
<text x="120.6" y="149.5">A12</text>
<text x="120.6" y="147">A11</text>
<text x="131.4" y="145.8">2</text>
<text x="131.4" y="148.3">3</text>
<text x="148.5" y="145.8">14</text>
<text x="148.5" y="148.3">13</text>
<text x="166.3" y="145.8">3</text>
<text x="166.3" y="148.3">5</text>
<text x="175.2" y="145.8">4</text>
<text x="175.2" y="148.3">6</text>
<text x="184.6" y="144.5">CSB</text>
<text x="131.4" y="156">4</text>
<text x="148.5" y="150.9">12</text>
<text x="148.5" y="153.4">11</text>
<text x="148.5" y="156">10</text>
<text x="165.7" y="156">11</text>
<text x="166.3" y="150.9">7</text>
<text x="166.3" y="153.4">9</text>
<text x="174.6" y="153.4">10</text>
<text x="174.6" y="156">12</text>
<text x="175.2" y="150.9">8</text>
<text x="42.9" y="157.2">D7</text>
<text x="42.9" y="159.7">D6</text>
<text x="120.6" y="159.7">A14</text>
<text x="120.6" y="157.2">A13</text>
<text x="131.4" y="158.5">5</text>
<text x="131.4" y="161">6</text>
<text x="149.2" y="158.5">9</text>
<text x="149.2" y="161">7</text>
<text x="165.7" y="158.5">13</text>
<text x="165.7" y="161">15</text>
<text x="174.6" y="158.5">14</text>
<text x="174.6" y="161">16</text>
<text x="42.9" y="167.3">D3</text>
<text x="42.9" y="162.2">D5</text>
<text x="42.9" y="164.8">D4</text>
<text x="83" y="167.3">A3</text>
<text x="120.6" y="162.2">A15</text>
<text x="140.7" y="165.8" transform="rotate(-90 140.7 165.8)">8</text>
<text x="42.9" y="169.9">D2</text>
<text x="42.9" y="172.4">D1</text>
<text x="83" y="172.4">A1</text>
<text x="83" y="169.9">A2</text>
<text x="42.7" y="177.5">VCC</text>
<text x="42.9" y="174.9">D0</text>
<text x="83" y="174.9">A0</text>
<text x="83" y="177.5">GND</text>
<text x="10.3" y="185.9">D</text>
<text x="267.7" y="185.9">D</text>
<text x="35" y="205.8">1</text>
<text x="85" y="205.8">2</text>
<text x="135" y="205.8">3</text>
<text x="185" y="205.8">4</text>
<text x="235" y="205.8">5</text>
</g>
<g font-size="1.8" fill="#008484">
<text x="162.5" y="34.9">U3</text>
<text x="54.4" y="37.7">VSS</text>
<text x="54.4" y="40.2">PA0</text>
<text x="68.9" y="37.7">CA1</text>
<text x="68.9" y="40.2">CA2</text>
<text x="162.4" y="37.2">AY-3-8912</text>
<text x="218.7" y="39">PORT A</text>
<text x="221.1" y="36.4">J4</text>
<text x="20.8" y="45.3">GND</text>
<text x="54.4" y="42.8">PA1</text>
<text x="54.4" y="45.3">PA2</text>
<text x="54.4" y="47.9">PA3</text>
<text x="68.8" y="42.8">RS0</text>
<text x="68.8" y="45.3">RS1</text>
<text x="68.8" y="47.9">RS2</text>
<text x="141.9" y="47.1">PHI2</text>
<text x="144.2" y="44.8">J2</text>
<text x="54.4" y="50.4">PA4</text>
<text x="54.4" y="52.9">PA5</text>
<text x="67.5" y="52.9">RESB</text>
<text x="68.8" y="50.4">RS3</text>
<text x="54.4" y="55.5">PA6</text>
<text x="54.4" y="58">PA7</text>
<text x="70" y="55.5">D0</text>
<text x="70" y="58">D1</text>
<text x="32.9" y="62.7" transform="rotate(-90 32.9 62.7)">100nF</text>
<text x="35.2" y="61" transform="rotate(-90 35.2 61)">C1</text>
<text x="54.4" y="60.6">PB0</text>
<text x="54.4" y="63.1">PB1</text>
<text x="54.4" y="65.6">PB2</text>
<text x="70" y="60.6">D2</text>
<text x="70" y="63.1">D3</text>
<text x="70" y="65.6">D4</text>
<text x="117.8" y="65.6">X1</text>
<text x="54.4" y="68.2">PB3</text>
<text x="54.4" y="70.7">PB4</text>
<text x="70" y="68.2">D5</text>
<text x="70" y="70.7">D6</text>
<text x="117.8" y="67.9">2</text>
<text x="120.2" y="67.9">MHz</text>
<text x="189.5" y="69.7">TP2</text>
<text x="189.5" y="71.7">Mixer</text>
<text x="54.4" y="73.3">PB5</text>
<text x="54.4" y="75.8">PB6</text>
<text x="68" y="75.8">PHI2</text>
<text x="70" y="73.3">D7</text>
<text x="118.4" y="74.5">Vcontrol</text>
<text x="129.1" y="72.3" transform="rotate(-90 129.1 72.3)">Vcc</text>
<text x="129.3" y="74.5">OUT</text>
<text x="54.4" y="78.3">PB7</text>
<text x="54.4" y="80.9">CB1</text>
<text x="54.4" y="83.4">CB2</text>
<text x="67.5" y="80.9">CS2B</text>
<text x="68.4" y="83.4">RWB</text>
<text x="68.8" y="78.3">CS1</text>
<text x="94.9" y="82.7">D1</text>
<text x="129.1" y="78.5" transform="rotate(-90 129.1 78.5)">GND</text>
<text x="54.4" y="86">VDD</text>
<text x="68" y="86">IRQB</text>
<text x="126.4" y="89.1">GND</text>
<text x="151" y="88.1" transform="rotate(-90 151 88.1)">100nF</text>
<text x="153.3" y="86.4" transform="rotate(-90 153.3 86.4)">C3</text>
<text x="94.7" y="95.4">JP1</text>
<text x="156.7" y="97.4">GND</text>
<text x="218.4" y="101.1">C5</text>
<text x="230.1" y="99.7">TP3</text>
<text x="230.1" y="101.7">Audio</text>
<text x="236.4" y="101.7">Out</text>
<text x="189.6" y="105">4.7k</text>
<text x="190.4" y="103">R2</text>
<text x="217" y="103.5">2.2uF</text>
<text x="241.3" y="106.6">J5</text>
<text x="241.3" y="109.1">Audio</text>
<text x="247.6" y="109.1">Out</text>
<text x="181" y="119.5" transform="rotate(-90 181 119.5)">R1</text>
<text x="183.3" y="119.3" transform="rotate(-90 183.3 119.3)">1k</text>
<text x="202.3" y="119.2" transform="rotate(-90 202.3 119.2)">R3</text>
<text x="204.6" y="119.8" transform="rotate(-90 204.6 119.8)">470</text>
<text x="216.8" y="119.5" transform="rotate(-90 216.8 119.5)">C4</text>
<text x="54" y="124.8">6502</text>
<text x="60.1" y="124.8">Card</text>
<text x="65.6" y="124.8">Edge</text>
<text x="214.5" y="121.1" transform="rotate(-90 214.5 121.1)">300pF</text>
<text x="55.6" y="129.1">GND</text>
<text x="55.6" y="131.7">RESB</text>
<text x="68.9" y="131.7">EXP1</text>
<text x="70.1" y="129.1">VCC</text>
<text x="176.5" y="127.1">TP1</text>
<text x="176.5" y="129.1">GND</text>
<text x="242.6" y="126.6">J6</text>
<text x="242.6" y="129.1">Audio</text>
<text x="248.9" y="129.1">Out</text>
<text x="55.6" y="134.2">IRQB</text>
<text x="55.6" y="136.8">NMIB</text>
<text x="68.9" y="134.2">EXP0</text>
<text x="70.2" y="136.8">A15</text>
<text x="143.2" y="136.8">U2</text>
<text x="207.5" y="135.5">GND</text>
<text x="55.6" y="139.3">RDY</text>
<text x="55.6" y="141.8">BE</text>
<text x="70.2" y="139.3">A14</text>
<text x="70.2" y="141.8">A13</text>
<text x="143.2" y="139.3">74HC138</text>
<text x="170.3" y="141.2">J3</text>
<text x="55.6" y="144.4">RWB</text>
<text x="55.6" y="146.9">SYNC</text>
<text x="55.6" y="149.5">PHI2</text>
<text x="70.2" y="144.4">A12</text>
<text x="70.2" y="146.9">A11</text>
<text x="70.2" y="149.5">A10</text>
<text x="133.9" y="144.4">A0</text>
<text x="133.9" y="146.9">A1</text>
<text x="133.9" y="149.5">A2</text>
<text x="141.8" y="145.3" transform="rotate(-90 141.8 145.3)">VCC</text>
<text x="145.6" y="144.4">~{Y0}</text>
<text x="145.6" y="146.9">~{Y1}</text>
<text x="145.6" y="149.5">~{Y2}</text>
<text x="55.6" y="152">EXP3</text>
<text x="55.6" y="154.5">EXP2</text>
<text x="71.4" y="152">A9</text>
<text x="71.4" y="154.5">A8</text>
<text x="115.4" y="155.4" transform="rotate(-90 115.4 155.4)">100nF</text>
<text x="117.8" y="153.7" transform="rotate(-90 117.8 153.7)">C2</text>
<text x="145.6" y="152">~{Y3}</text>
<text x="145.6" y="154.5">~{Y4}</text>
<text x="55.6" y="157.1">D7</text>
<text x="55.6" y="159.6">D6</text>
<text x="71.4" y="157.1">A7</text>
<text x="71.4" y="159.6">A6</text>
<text x="133.9" y="157.1">~{E0}</text>
<text x="133.9" y="159.6">~{E1}</text>
<text x="145.6" y="157.1">~{Y5}</text>
<text x="145.6" y="159.6">~{Y6}</text>
<text x="55.6" y="162.2">D5</text>
<text x="55.6" y="164.7">D4</text>
<text x="55.6" y="167.2">D3</text>
<text x="71.4" y="162.2">A5</text>
<text x="71.4" y="164.7">A4</text>
<text x="71.4" y="167.2">A3</text>
<text x="133.9" y="162.2">E2</text>
<text x="141.8" y="163.3" transform="rotate(-90 141.8 163.3)">GND</text>
<text x="145.6" y="162.2">~{Y7}</text>
<text x="55.6" y="169.8">D2</text>
<text x="55.6" y="172.3">D1</text>
<text x="71.4" y="169.8">A2</text>
<text x="71.4" y="172.3">A1</text>
<text x="55.6" y="174.9">D0</text>
<text x="55.6" y="177.4">VCC</text>
<text x="69.8" y="177.4">GND</text>
<text x="71.4" y="174.9">A0</text>
<text x="138.9" y="178.7">GND</text>
</g>
<g font-size="1.8">
<text x="154.9" y="143.2">$8000</text>
<text x="154.9" y="145.7">$8400</text>
<text x="154.9" y="148.2">$8800</text>
<text x="154.9" y="150.8">$8C00</text>
<text x="154.9" y="153.3">$9000</text>
<text x="154.9" y="155.9">$9400</text>
<text x="154.9" y="160.9">$9C00</text>
<text x="154.9" y="158.4">$9800</text>
</g>
<g font-size="1.4" fill="#840000">
<text x="160.2" y="40.4">28</text>
<text x="180.5" y="40.4">14</text>
<text x="160.2" y="42.9">27</text>
<text x="160.2" y="45.5">26</text>
<text x="180.5" y="42.9">13</text>
<text x="180.5" y="45.5">12</text>
<text x="160.2" y="48">25</text>
<text x="160.2" y="50.5">24</text>
<text x="160.2" y="53.1">23</text>
<text x="180.5" y="48">11</text>
<text x="180.5" y="50.5">10</text>
<text x="181" y="53.1">9</text>
<text x="160.2" y="55.6">22</text>
<text x="160.2" y="58.2">21</text>
<text x="181" y="55.6">8</text>
<text x="181" y="58.2">7</text>
<text x="160.2" y="60.7">17</text>
<text x="160.2" y="64.5">20</text>
<text x="160.2" y="67.1">19</text>
<text x="160.2" y="69.6">18</text>
<text x="181" y="69.6">2</text>
<text x="160.2" y="73.4">15</text>
<text x="160.2" y="75.9">16</text>
<text x="181" y="75.9">5</text>
<text x="160.7" y="79.8">3</text>
<text x="160.7" y="83.6">6</text>
<text x="181" y="79.8">4</text>
<text x="181" y="83.6">1</text>
</g>
<g font-size="1.4" fill="#008484">
<text x="163.6" y="41.4">DA0</text>
<text x="175.7" y="41.4">IOA0</text>
<text x="163.6" y="43.9">DA1</text>
<text x="163.6" y="46.5">DA2</text>
<text x="175.7" y="43.9">IOA1</text>
<text x="175.7" y="46.5">IOA2</text>
<text x="163.6" y="49">DA3</text>
<text x="163.6" y="51.5">DA4</text>
<text x="175.7" y="49">IOA3</text>
<text x="175.7" y="51.5">IOA4</text>
<text x="163.6" y="54.1">DA5</text>
<text x="163.6" y="56.6">DA6</text>
<text x="163.6" y="59.2">DA7</text>
<text x="175.7" y="54.1">IOA5</text>
<text x="175.7" y="56.6">IOA6</text>
<text x="175.7" y="59.2">IOA7</text>
<text x="163.6" y="61.7">A8</text>
<text x="163.6" y="65.5">BC1</text>
<text x="163.6" y="68">BC2</text>
<text x="163.6" y="70.6">BDIR</text>
<text x="174.7" y="70.6">TEST1</text>
<text x="163.6" y="74.4">CLOCK</text>
<text x="163.6" y="76.9">~{RESET}</text>
<text x="175.3" y="76.9">CH_A</text>
<text x="163.6" y="80.7">VCC</text>
<text x="175.2" y="80.7">CH_B</text>
<text x="163.6" y="84.6">GND</text>
<text x="175.2" y="84.6">CH_C</text>
</g>
</svg>
